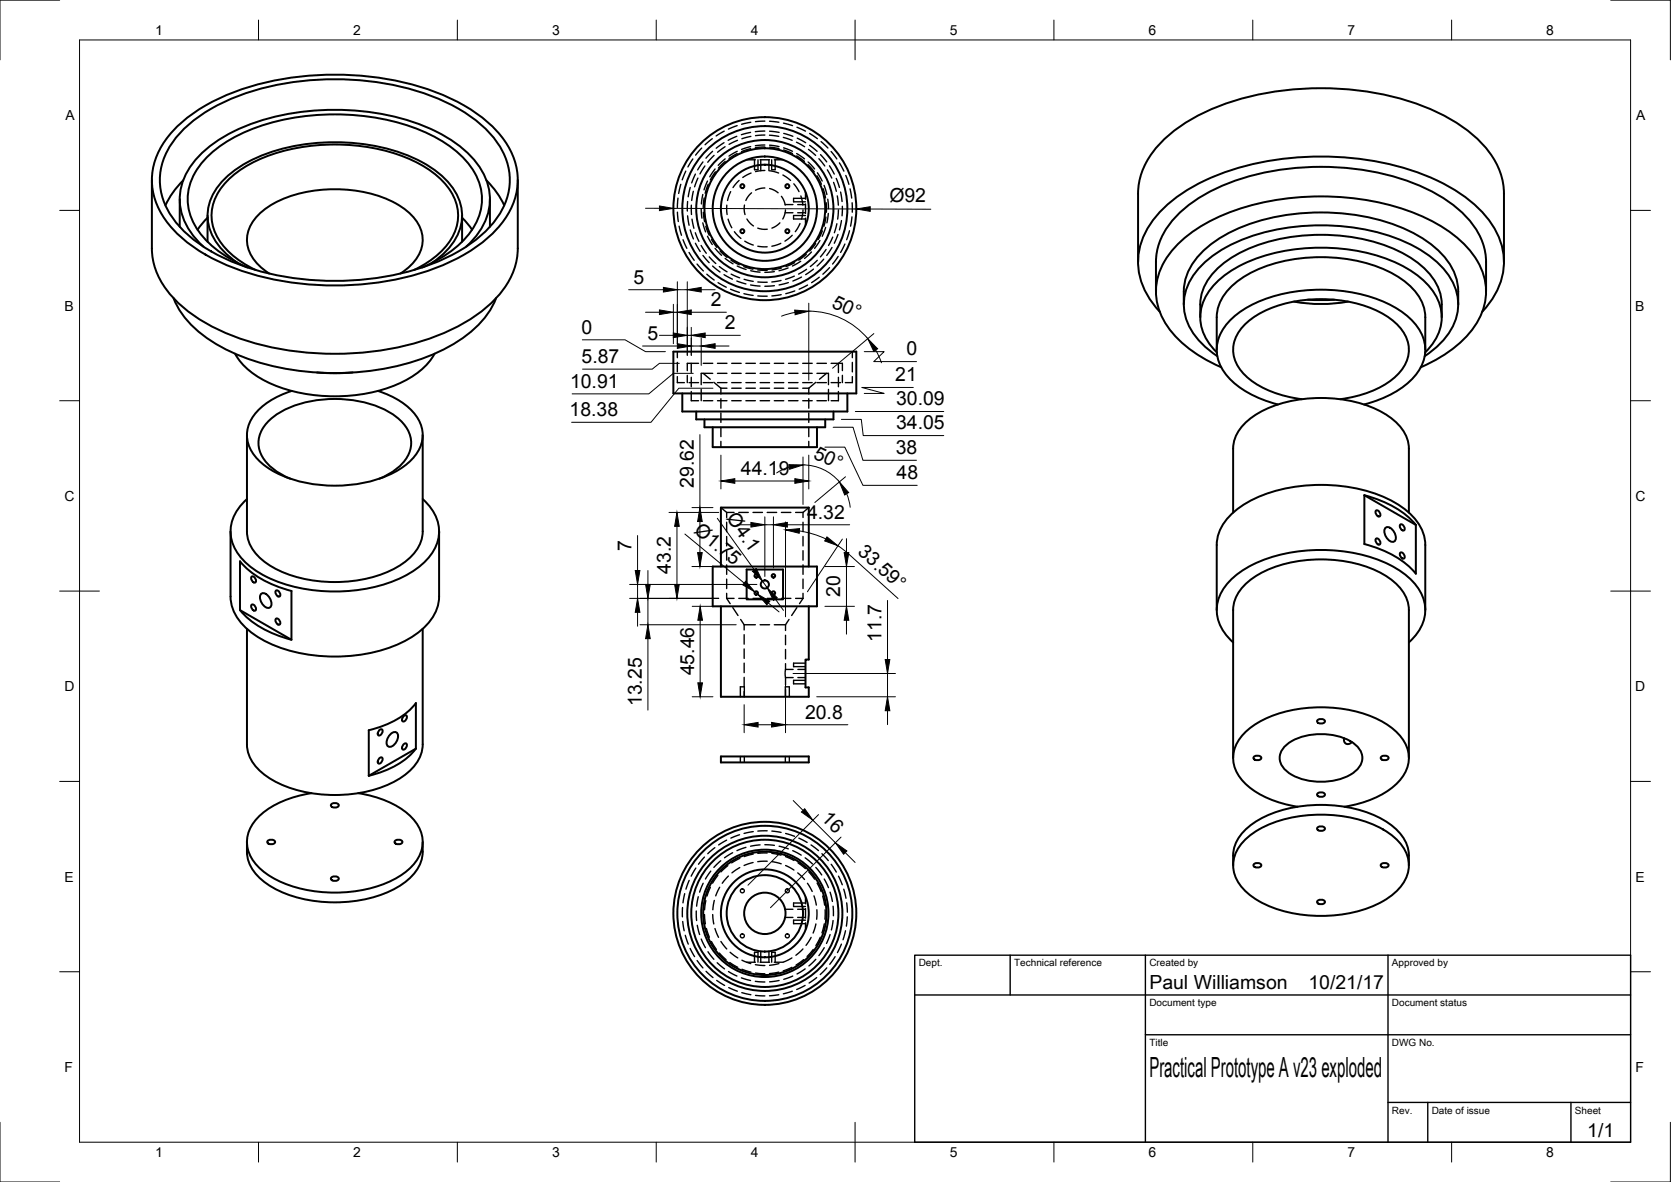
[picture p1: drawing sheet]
<svg xmlns="http://www.w3.org/2000/svg" width="420mm" height="297mm" viewBox="0 0 420 297" stroke-linecap="round" stroke-linejoin="round" font-family="sans-serif">
<!-- layer: Hidden -->
<g fill="none" stroke="#000" stroke-width=".35">
<path d="M174.2 39.9l-1.2 2.1M176.4 37.2l-1.5 1.8M179.1 34.9l-1.8 1.5M179.2 38l-1.7 1.8M179.5 39.1l-1.5 1.7M182 35.9l-1.9 1.3M182.1 33l-2 1.2M182.3 36.9l-1.9 1.4M182.3 39.9l-1.7 1.7M185.3 34.3l-2.2 1M185.3 31.6l-2.2 .8M185.4 38.6l-2.1 1.2"/>
<path d="M185.4 38l-2.1 1.2M185.4 35.3l-2.1 1M188.7 33.3l-2.3 .6M188.7 37.4l-2.3 .7M188.8 36.8l-2.3 .7M188.8 30.7l-2.3 .5M188.8 34.3l-2.3 .6M192.3 36.9l-2.4 .2M192.3 36.4l-2.4 .2M192.3 33.9l-2.3 .2M192.3 32.9l-2.4 .2M192.3 30.4l-2.3 .2"/>
<path d="M193.5 34l2.3 .3M193.5 30.5l2.3 .2M193.5 36.5l2.4 .3M193.5 33l2.4 .3M193.5 37l2.4 .4M197 34.5l2.2 .8M197 30.9l2.3 .7M197 37.1l2.3 .9M197 37.7l2.3 .9M197.1 33.5l2.3 .8M200.3 35.7l2 1.2M200.3 38.6l2 1.3"/>
<path d="M200.3 39.2l2 1.4M200.4 32l2.1 1M200.5 34.7l2.1 1.2M203.3 37.5l1.8 1.5M203.6 33.5l1.9 1.4M203.6 36.5l1.8 1.5M205.9 39.9l1.5 1.8M206.3 38.9l1.6 1.8M206.5 35.6l1.7 1.6M209 38.1l1.4 1.8M170.3 53.3l.3 2.4M170.5 49.8l-.2 2.3"/>
<path d="M170.8 56.8l.6 2.3M171.2 46.3l-.6 2.3M172.4 43l-.9 2.2M172.9 50.6l-.1 2.4M172.9 54.2l.4 2.4M173.6 47.1l-.6 2.3M173.6 57.8l.8 2.2M173.8 51.6l.1 2.3M174 55.1l.5 2.3M174.3 48.1l-.4 2.3M174.8 58.5l.9 2.2M174.9 43.7l-1 2.3"/>
<path d="M175.5 44.8l-.9 2.1M176.3 52.4l.2 2.4M176.7 48.9l-.3 2.3M176.7 56l.7 2.3M176.8 40.7l-1.4 2M176.8 53.3l.4 2.4M177 49.7l-.2 2.4M177.2 41.7l-1.2 2M177.5 56.9l.8 2.2M177.9 45.5l-.9 2.2M177.9 59.4l1.2 2.1M178.1 46.3l-.8 2.3"/>
<path d="M179.8 42.5l-1.3 1.9M179.9 43.2l-1.3 2M182.3 40.6l-1.7 1.6M182.8 51.6v2.3M183.1 55.1l.9 2.1M183.7 48.2l-.8 2.2M184.7 58.2l1.6 1.7M185.8 45.3l-1.5 1.8M187.2 51.5l-.1 1.3 .2 1.1M187.7 40.2h2.2M187.8 55l.8 1 .9 .8M188.8 43.5l-2 1.1"/>
<path d="M189 48.5l-.8 .8-.7 1.1M189.7 40.2v2.5h.9v-2.5M190.5 57.3l1.2 .3h1.2M191.1 40.2h2.4M191.3 40.2v2.7M192.3 47.2l-1.2 .2-1.1 .4M192.3 42.8l-2.3 .3M193.3 40.2v2.7M193.5 42.9l2.3 .6M193.5 47.4l1.1 .4 1.1 .7M194 40.2v2.5h.9v-2.5M194.7 40.2h2.2"/>
<path d="M196.1 56l-.9 .8-1.1 .5M196.5 49.3l.6 1.1 .3 1.1M196.9 44l1.9 1.3M197.4 51.4h2M197.4 53.5h2M197.5 52.7l-.2 1.2-.5 1.1M199.2 59.1l-1.8 1.5M199.6 46.2l1.3 2M200.6 51.4h1.9M200.6 53.5h1.9M201.2 56.2l-1.2 2M201.4 49.2l.5 2.4"/>
<path d="M201.9 52.7l-.4 2.4M202.5 49.8h-3v.9h3M202.5 54.2h-3v.8h3M202.5 48.3v1.8M202.5 51.2v2.4M202.5 54.8v1.8M203.2 41.4l1.5 1.8M203.2 40.7l1.6 1.8M205.4 44.2l1.1 2.1M205.5 43.4l1.2 2.1M206.8 58l-1.1 2.2M207 47.4l.6 2.3"/>
<path d="M207.2 46.6l.7 2.3M207.6 57.2l-.9 2.2M207.7 54.5l-.5 2.4M207.7 50.9l.1 2.4M208 42.7l1.1 2.1M208.1 50.1l.2 2.3M208.3 53.6l-.4 2.4M208.6 41.7l1.2 2M209.4 59.6l-1.1 2.1M209.6 45.8l.7 2.3M210.3 44.8l.8 2.3M210.4 56.2l-.6 2.3"/>
<path d="M210.5 49.2l.3 2.4M210.7 58.9l-.9 2.2M210.8 52.7l-.2 2.4M211.1 40.9l1.1 2.1M211.4 48.3l.3 2.3M211.6 55.4l-.5 2.4M211.8 51.8l-.1 2.4M212.7 44.1l.7 2.2M213.6 58l-.7 2.2M213.7 47.5l.5 2.3M214.2 54.5l-.3 2.3M214.3 51v2.3"/>
<path d="M171.7 60.2l1 2.2M173.3 63.4l1.2 2M174.9 61.1l1.2 2.1M175.3 66.4l1.6 1.7M176.3 61.7l1.3 1.9M176.8 64.2l1.5 1.8M177.7 68.9l1.9 1.5M178.3 64.6l1.7 1.6M178.9 60.2l1.3 2M179.2 66.9l1.8 1.5M179.8 62.4l1.6 1.8M180.6 71l2 1.2"/>
<path d="M180.9 67l1.9 1.3M181 63.1l1.8 1.6M182 69l2.2 1.2M182.3 64.9l2 1.4M183.7 72.7l2.2 .8M183.8 65.4l2.1 1.1M183.8 68.9l2.2 .9M185.3 70.6l2.3 .7M185.4 66.9l2.2 .8M187 67l2.3 .6M187 73.8l2.4 .4M187.1 70.2l2.3 .5"/>
<path d="M187.3 60.6l2.1 1M188.7 71.6l2.4 .3M188.8 68l2.3 .4M190.5 67.8l2.4 .1M190.5 74.4h2.4M190.5 61.9l2.4 .1M190.6 70.9h2.3M194.7 68.3l-2.4 .1M194.7 71.8l-2.4 .1M196.3 61.2l-2.2 .7M196.4 70.5l-2.3 .4M196.4 74.1l-2.3 .3"/>
<path d="M196.5 67.4l-2.4 .4M198.2 67.3l-2.3 .7M198.2 71l-2.3 .6M199.7 69.4l-2.2 .8M199.8 66l-2.2 1M199.8 73.1l-2.2 .7M201.3 65.7l-2 1.2M201.5 69.6l-2.1 1M202.7 63.9l-1.9 1.5M202.8 67.7l-2 1.2M203.1 71.6l-2.2 1.1M204 63.3l-1.7 1.6"/>
<path d="M204.5 67.6l-1.9 1.4M205.1 61.2l-1.5 1.9M205.5 65.4l-1.8 1.6M206 69.7l-1.9 1.3M206.2 60.4l-1.4 2M207.1 65.1l-1.7 1.7M207.7 62.7l-1.4 1.9M208.6 67.2l-1.7 1.7M209.2 62.2l-1.3 2M210.7 64.4l-1.3 2M212.4 61.3l-1 2.1M170.3 94.6v1.6h1.8"/>
<path d="M170.3 88.4v1.5M170.3 91.1v2.4M172.8 94.3v1.9M173.3 96.2h2.3M173.8 98.4v2.3h1.8M173.8 91.3v2.3M173.8 94.8v2.4M175.6 91.3h-2.8v1.8M176.3 97.9v2.8M176.8 93.8l1.8 1.5M176.8 91.3h2.4M176.8 96.2h2.4"/>
<path d="M179.2 93.8h-2.9v2.9M179.5 96.1l1.8 1.5M180.4 93.8h2.4M180.4 91.3h2.4M180.4 96.2h2.4M181.3 97.6h1.5M181.3 97.6v1.4M184 97.6h2.4M184 93.8h2.4M184 91.3h2.4M184 96.2h2.4M187.5 97.6h2.4"/>
<path d="M187.5 93.8h2.4M187.5 91.3h2.4M187.5 96.2h2.4M191.1 97.6h2.4M191.1 93.8h2.4M191.1 91.3h2.4M191.1 96.2h2.4M194.7 97.6h2.4M194.7 93.8h2.4M194.7 91.3h2.4M194.7 96.2h2.4M198.3 97.6h2.3"/>
<path d="M198.3 93.8h2.3M198.3 91.3h2.3M198.3 96.2h2.3M201.8 97.6h1.6M201.8 93.8h2.4M201.8 91.3h2.4M201.8 96.2h2.4M203.4 97.6v1.4M205.1 96.1l-1.7 1.5M205.4 93.8h2.9v2.9M205.4 91.3h2.4M205.4 96.2h2.4"/>
<path d="M207.8 93.8l-1.8 1.5M208.3 97.9v2.8M209 91.3h2.8v1.8M209 96.2h2.4M210.8 98.4v2.3h-1.8M210.8 91.3v2.3M210.8 94.8v2.4M211.8 94.3v1.9M214.3 94.6v1.6h-1.7M214.3 88.4v1.5M214.3 91.1v2.4M176.8 100.7h2.4"/>
<path d="M180.4 100.7h2.4M181.3 100.2v2.4M181.3 103.8v2.4M181.3 107.3v2.4M181.3 110.9v1.5M184 100.7h2.4M187.5 100.7h2.4M191.1 100.7h2.4M194.7 100.7h2.4M198.3 100.7h2.3M201.8 100.7h2.4M203.4 100.2v2.4"/>
<path d="M203.4 103.8v2.4M203.4 107.3v2.4M203.4 110.9v1.5M205.4 100.7h2.4M181.3 127.6l1.4 1.2M182.7 128.8h1.9M182.7 128.8v1.2M182.7 131.2v2.4M182.7 134.8v2.4M182.7 138.4v2.4M185.8 128.8h2.3M189.3 128.8h2.4"/>
<path d="M192.9 128.8h2.4M196.5 128.8h2.4M200.1 128.8h1.8M201.9 128.8v1.2M201.9 131.2v2.4M201.9 134.8v2.4M201.9 138.4v2.4M203.4 127.6l-1.5 1.2M182.7 150.4h1.9M182.7 150.4l.9 1.3M182.7 142v2.3M182.7 145.5v2.4"/>
<path d="M182.7 149.1v1.3M184.3 152.7l1.3 2M185.8 150.4h2.3M186.2 155.7l.9 1.3M187.1 157h2.8M187.1 157v1.3M187.1 159.5v2.4M189.3 150.4h2.4M191.1 157h2.4M192.9 150.4h2.4M194.7 157h2.8M196.5 150.4h2.4"/>
<path d="M197.5 157v1.4M197.5 159.6v2.4M198.4 155.7l-.9 1.3M200.1 150.4h1.8M200.4 152.7l-1.3 2M201.9 150.4l-.9 1.3M201.9 142v2.3M201.9 145.5v2.4M201.9 149.1v1.3M187.1 163.1v2.4M187.1 166.6v2.4M187.1 170.2l.1 4.9"/>
<path d="M187.2 172.6h-1v2.5M197.5 175.1v-2.5h1v2.5M197.5 168.2v2.1M197.5 168.2h1.9M197.5 170.3h1.9M197.5 163.2v2.4M197.5 166.8v1.4M197.5 170.3v1.8M197.5 173.3v1.8M200.6 168.2h1.9M200.6 170.3h1.9M202.5 171h-3v.8h3"/>
<path d="M202.5 166.7h-3v.8h3M186.2 190.1v1.5M187.2 190.1v1.5M197.5 190.1v1.5M198.5 190.1v1.5M175 218.2l-1.2 2M177.1 215.4l-1.5 1.8M178.7 218.9l-1.3 2M179.7 213l-1.7 1.5M180.5 220l-1.3 1.9M181.2 216.3l-1.7 1.7M182.7 211.1l-2 1.2"/>
<path d="M183 217.5l-1.7 1.6M184.2 214.3l-2 1.3M186 209.8l-2.2 .8M186 218l-2 1.4M186 215.7l-2 1.1M187.6 212.9l-2.3 .9M189.4 216.8l-2.3 .7M189.4 209l-2.3 .4M189.4 214.6l-2.3 .7M191.1 212.3l-2.4 .4M192.3 212.3l2.4 .1M192.9 208.8l-2.3 .1"/>
<path d="M192.9 214.4h-2.3M192.9 216.4l-2.4 .1M194.1 208.9l2.3 .3M194.1 214.4l2.3 .5M194.1 216.5l2.3 .6M195.9 212.7l2.3 .6M197.5 215.3l2.1 .9M197.5 217.5l2.1 1.1M197.5 209.4l2.3 .8M199.3 213.8l2.2 1.1M200.6 219.4l1.7 1.6M200.7 216.8l1.8 1.5"/>
<path d="M200.9 210.6l2 1.1M202.5 215.6l1.8 1.5M203.4 219.1l1.4 1.8M203.9 212.3l1.9 1.5M205.1 218l1.5 1.9M206.7 214.5l1.6 1.8M209 217.2l1.3 2M171.6 228.1v2.3M171.7 231.6l.3 2.3M172.2 224.6l-.5 2.3M172.3 235l.8 2.3M173.3 221.2l-.8 2.2"/>
<path d="M173.5 238.3l1.1 2.1M175.1 228.9l.1 2.4M175.3 232.5l.6 2.4M175.6 225.4l-.4 2.3M176.3 236l1.1 2.2M176.8 222l-.9 2.2M177.1 229.8l.3 2.4M177.5 226.3l-.3 2.3M177.6 233.3l.8 2.2M178 239.2l1.5 1.9M178.6 223l-.8 2.2M178.9 236.6l1.2 2"/>
<path d="M179.2 229.8l.3 2.4M179.6 226.3l-.4 2.3M179.8 233.3l.9 2.3M180.9 239.5l1.7 1.7M181 223l-1 2.1M181.3 236.6l1.4 1.9M183.1 220.2l-1.5 1.8M183.6 239.3l1.9 1.4M191.3 239.1v2.7M193.3 239.1v2.7M197.4 228.5h2M197.4 230.6h2"/>
<path d="M200.6 228.5h1.9M200.6 230.6h1.9M201.9 238.5l-1.8 1.6M202.5 226.9h-3v.9h3M202.5 231.2h-3v.9h3M202.5 225.3v1.8M202.5 228.3v2.4M202.5 231.9v1.8M203 222l1.2 2M204 235.6l-1.3 2M204.5 238.6l-1.6 1.8M204.7 225.1l.6 2.3"/>
<path d="M205.1 232.2l-.6 2.3M205.4 228.6l-.1 2.4M205.5 221.9l1 2.2M206.2 235.5l-1 2.1M206.9 225.2l.5 2.3M207.3 238.2l-1.4 1.9M207.3 220.9l1 2.2M207.3 232.2l-.6 2.2M207.5 228.6l-.1 2.4M208.7 234.9l-.9 2.2M208.7 224.2l.6 2.3M209.5 231.3l-.5 2.4"/>
<path d="M209.5 227.7l.1 2.4M210.8 220.2l1 2.1M211.6 237.3l-1 2.1M212.2 223.5l.5 2.2M212.6 233.9l-.6 2.3M212.9 226.9l.2 2.3M213 230.4l-.2 2.3M175.3 241.4l1.4 1.8M177.5 244.1l1.8 1.6M180.2 246.4l2 1.2M180.3 241.9l1.9 1.6M183.2 244.2l2.1 1.1"/>
<path d="M183.2 248.2l2.2 .9M183.5 241.9l2 1.2M186.4 245.7l2.3 .7M186.5 249.5l2.3 .5M186.5 241.3l2.3 .8M186.6 243.6l2.2 .7M187.7 241.8h2.2M189.7 241.8v-2.5h.9v2.5M189.9 246.6l2.4 .2M189.9 242.4l2.4 .2M190 244.5l2.3 .2M190 250.1l2.3 .2"/>
<path d="M191.1 241.8h2.4M194 241.8v-2.5h.9v2.5M194.7 241.8h2.2M195.8 244.3l-2.3 .4M195.8 250l-2.3 .2M195.8 242.2l-2.3 .4M195.9 246.4l-2.4 .3M199.1 240.7l-2.1 1.1M199.1 243.1l-2.2 .9M199.2 249.1l-2.2 .6M199.3 245.3l-2.2 .8M202.1 241.2l-1.9 1.3"/>
<path d="M202.4 247.6l-2.1 1.1M202.5 243.5l-2.1 1.3M205.1 241.1l-1.7 1.6M205.3 245.7l-1.9 1.3M207.9 243.2l-1.7 1.7M210 240.4l-1.4 1.9"/>
<circle cx="186.7" cy="223.9" r=".5"/>
<circle cx="186.7" cy="235.2" r=".5"/>
<circle cx="198" cy="223.9" r=".5"/>
<circle cx="198" cy="235.2" r=".5"/>
</g>
<!-- layer: Visible -->
<g fill="none" stroke="#000" stroke-width=".5">
<path d="M43.9 32.4a47 47 0 0 1 23-11.7 75.2 75.2 0 0 1 45.1 3.4 34.5 34.5 0 0 1 15.1 11.6 16.6 16.6 0 0 1-1.2 20.8 39.9 39.9 0 0 1-19 11.8 75.2 75.2 0 0 1-50.5-1.9 34.5 34.5 0 0 1-15.1-11.6 16.6 16.6 0 0 1 1.2-20.8zM45.7 33a44.9 44.9 0 0 1 21.9-11.2 71.9 71.9 0 0 1 43.2 3.3 33 33 0 0 1 14.4 11 15.9 15.9 0 0 1-1.1 19.9 38.2 38.2 0 0 1-18.2 11.3 72 72 0 0 1-48.3-1.9 33 33 0 0 1-14.5-11 15.9 15.9 0 0 1 1.2-19.9zM38.2 45.3v17.1a18.8 18.8 0 0 0 6.3 13.4 47.2 47.2 0 0 0 21.8 11 75 75 0 0 0 46-3.4 34 34 0 0 0 15.4-12.3 16.9 16.9 0 0 0 2.5-8.7v-17.1M45.2 50.1v6.9M46.1 45.3a21.6 21.6 0 0 0-4.5 6.3M52.2 54.7l-2.5 3M52.2 54.2v6.5M116.2 54.2v6.5M116.2 54.7l2.5 3M122.3 45.3a21.6 21.6 0 0 1 4.5 6.3M123.2 50.1v6.9M43.6 74.9a25.4 25.4 0 0 0 12.6 12.6 65.4 65.4 0 0 0 40.8 5.1 44.8 44.8 0 0 0 23.1-10.7 19.9 19.9 0 0 0 4.6-7"/>
<path d="M51.1 62a15.8 15.8 0 0 1-5.8-13.8 18.3 18.3 0 0 1 7.7-11.6 50.6 50.6 0 0 1 27.6-8.9 58.3 58.3 0 0 1 31.1 6.4 22.1 22.1 0 0 1 11.1 12.6 14.4 14.4 0 0 1-4.1 13.8l-1.5 1.5M59.7 66a15.4 15.4 0 0 1-7.5-10.8 13.1 13.1 0 0 1 5-11 38 38 0 0 1 21.4-8.2 49.6 49.6 0 0 1 27.5 4.8 18.6 18.6 0 0 1 9.6 10.2 12.1 12.1 0 0 1-3.9 12.5l-3.1 2.5M62.3 67.2a27.2 27.2 0 0 1-13.3-10.6 13.2 13.2 0 0 1 1.8-15.7 36 36 0 0 1 19.7-10.6 60 60 0 0 1 37.2 3.3 24.3 24.3 0 0 1 12.4 11.3 13.4 13.4 0 0 1-2.6 14.4 29.4 29.4 0 0 1-11.4 7.9M64.2 67.8a19.5 19.5 0 0 1-10.5-10.3 12 12 0 0 1 4.2-12.8 36.2 36.2 0 0 1 19.9-8 47.3 47.3 0 0 1 28.9 5.2 16.9 16.9 0 0 1 8.3 10.2 12.2 12.2 0 0 1-4.6 11.6 26.2 26.2 0 0 1-6.3 4.1M67.7 68.7a10.2 10.2 0 0 1-5.6-8.9 11.4 11.4 0 0 1 6.8-8.7 34.8 34.8 0 0 1 30.6 0 11.4 11.4 0 0 1 6.8 8.7 10.2 10.2 0 0 1-5.6 8.9M286.2 65.8v-17.1a18.8 18.8 0 0 1 6.2-13.4 47.2 47.2 0 0 1 21.9-11 75 75 0 0 1 46 3.4 34 34 0 0 1 15.3 12.3 16.9 16.9 0 0 1 2.6 8.7v17.1M290.7 73.3v-7.5a17.3 17.3 0 0 1 6.1-12.5 45.8 45.8 0 0 1 23.9-10.4 66.4 66.4 0 0 1 37.7 4.4 28.6 28.6 0 0 1 13.6 11.9 14.7 14.7 0 0 1 1.7 6.6v7.5M291.6 78.3a17 17 0 0 1-4.3-18.5 26.4 26.4 0 0 1 11.2-12 66.5 66.5 0 0 1 36.2-8.4 65 65 0 0 1 31.2 8.4 25.5 25.5 0 0 1 11.6 13.7 17.2 17.2 0 0 1-4.8 16.8M297.7 76.5a15.7 15.7 0 0 1 1.6-9.2 24.1 24.1 0 0 1 11.3-9.5 55.5 55.5 0 0 1 43.1 0 24.1 24.1 0 0 1 11.4 9.5 12.4 12.4 0 0 1 1.6 6v3.2M301.8 79.7a14.2 14.2 0 0 1 1.5-8.7 23.2 23.2 0 0 1 12.9-9.4 49 49 0 0 1 35.7 1.6 19.5 19.5 0 0 1 9.7 9.1 14.9 14.9 0 0 1 .9 7.4M325.4 75.8a37.7 37.7 0 0 0 13.5 0M328.8 75.3h6.7"/>
<path d="M59.1 88.9a20.4 20.4 0 0 0 11.9 8.6 42.1 42.1 0 0 0 31-1.9 17.4 17.4 0 0 0 7.3-6.7M73.4 98.2a17.3 17.3 0 0 0-10.5 7.7 8.5 8.5 0 0 0 2.9 10.5 29 29 0 0 0 18.4 5.7 29 29 0 0 0 18.4-5.7 8.5 8.5 0 0 0 2.3-11.5 18.2 18.2 0 0 0-9.9-6.7M79.7 93.6l4 .2 5-.2M169.3 88.4h46v10.5h-46zM171.6 98.9v4.5h41.5v-4.5M305.9 87.9v-8.2a11.9 11.9 0 0 1 5.6-9.3 37.4 37.4 0 0 1 25.1-5.6 31.7 31.7 0 0 1 17.4 6.6 11.4 11.4 0 0 1 4.4 8.3v8.2M306 88.6a11.3 11.3 0 0 1-2.6-14.4 23.1 23.1 0 0 1 12.7-9.3 49.1 49.1 0 0 1 35.6 1.5 19.6 19.6 0 0 1 9.9 9.1 11.3 11.3 0 0 1-3.2 13.1M306.1 89.5a17.4 17.4 0 0 1-8.3-11 13.2 13.2 0 0 1 4-11.5 36.2 36.2 0 0 1 18.8-9.2 55.9 55.9 0 0 1 33.5 3.4 23 23 0 0 1 11.3 10 12.6 12.6 0 0 1-2.6 14.5l-2.9 2.6-1.7 1.2M307.1 92.3a30.6 30.6 0 0 1-14.2-11.3 14.9 14.9 0 0 1 1.8-18.1 39.4 39.4 0 0 1 20.6-11.5 67.7 67.7 0 0 1 42.1 2.9 29.9 29.9 0 0 1 14.1 11.3 15 15 0 0 1-2.2 18.3 32.9 32.9 0 0 1-12.1 8.4M62.1 109.3v24.2a10.6 10.6 0 0 0 5.8 8.6 34.5 34.5 0 0 0 28 2.2 16.6 16.6 0 0 0 9.5-7.2l.8-2.3 .1-1.3v-24.2M175.1 103.4v2h34.5v-2M177.1 105.4v2h30.4v-2"/>
<path d="M179.2 107.4v5h26.2v-5M321.3 101.7a23.9 23.9 0 0 1-13.5-8.2 9.5 9.5 0 0 1 .8-12.3 26.7 26.7 0 0 1 15.2-7.6 40.8 40.8 0 0 1 27.1 3.7 14.3 14.3 0 0 1 7.3 8.7 10.3 10.3 0 0 1-3.7 9.8 26.1 26.1 0 0 1-11.5 5.9M327.3 100.3a23.6 23.6 0 0 1-15.1-7 8.2 8.2 0 0 1 1.1-12 28.2 28.2 0 0 1 18.9-6.1 28.2 28.2 0 0 1 18.9 6.1 8.4 8.4 0 0 1 .1 13 24.6 24.6 0 0 1-14.2 6M58 133.5v16.4a11.9 11.9 0 0 0 5.5 9.3 37.4 37.4 0 0 0 25.2 5.6 31.7 31.7 0 0 0 17.4-6.6 11.4 11.4 0 0 0 4.3-8.3v-16.4M62.1 125.4a10.3 10.3 0 0 0-3.7 10.9 15.9 15.9 0 0 0 8.6 8.7 41.8 41.8 0 0 0 34.3 0 15.9 15.9 0 0 0 8.7-8.7 9.7 9.7 0 0 0-2.6-9.7l-1.1-1.2M73 120.3a12.5 12.5 0 0 1-7.7-7 7.6 7.6 0 0 1 2.9-8.1 26.5 26.5 0 0 1 19.5-4.8 21.8 21.8 0 0 1 13.4 5.7 7.2 7.2 0 0 1-.6 11.1 17.1 17.1 0 0 1-5.1 3.1M310.1 128.8v-16.1a10.6 10.6 0 0 1 5.7-8.5 34.5 34.5 0 0 1 28.1-2.2 16.6 16.6 0 0 1 9.5 7.2l.8 2.3 .1 1.2v16.1M343.1 124.5v12.2a24.4 24.4 0 0 1 12.9 7.5v-12.3M343.1 124.5l12.9 7.4M343.1 124.5a24.4 24.4 0 0 1 12.9 7.4M346 128.3a1.01 1.01 0 0 1 .9 1.5 1.01 1.01 0 0 1-.9-1.5zM346 135.3a1.01 1.01 0 0 1 .9 1.5 1.01 1.01 0 0 1-.9-1.5z"/>
<path d="M348.4 132.7a1.67 1.67 0 0 1 2.2 1 1.67 1.67 0 0 1-.2 2.5 2.55 2.55 0 0 1-2-3.5zM352.1 131.8a1.01 1.01 0 0 1 .9 1.5 1.01 1.01 0 0 1-.9-1.5zM352.1 138.8a1.01 1.01 0 0 1 .9 1.6 1.01 1.01 0 0 1-.9-1.6zM60.3 141.1a24.4 24.4 0 0 0 13 7.4v12.3l-13-7.5zM60.3 153.3a24.4 24.4 0 0 0 13 7.5M62.1 158v29.1a10.6 10.6 0 0 0 5.8 8.5 34.5 34.5 0 0 0 28 2.2 16.6 16.6 0 0 0 9.5-7.2l.8-2.3 .1-1.2v-29.1M63.3 144.9a1.01 1.01 0 0 1 .9 1.5 1.01 1.01 0 0 1-.9-1.5zM63.3 151.9a1.01 1.01 0 0 1 .9 1.5 1.01 1.01 0 0 1-.9-1.5zM65.6 149.3a1.67 1.67 0 0 1 2.2 1 1.67 1.67 0 0 1-.1 2.5 2.55 2.55 0 0 1-2.1-3.5zM69.4 148.4a1.01 1.01 0 0 1 .9 1.5 1.01 1.01 0 0 1-.9-1.5zM69.4 155.5a1.01 1.01 0 0 1 .9 1.5 1.01 1.01 0 0 1-.9-1.5zM179.2 142.4h26.2v10h-26.2z"/>
<path d="M181.3 152.4v22.7h22.1v-2.4h-.9v-7h.9v-13.3M181.3 142.4v-14.8h22.1v14.8M187.7 143.1h9.2v7.5h-9.2zM305.9 153.3v-16.3a11.9 11.9 0 0 1 5.6-9.4 37.4 37.4 0 0 1 25.1-5.5 31.7 31.7 0 0 1 17.4 6.5 11.4 11.4 0 0 1 4.4 8.4v16.3M310.1 161.4a10.3 10.3 0 0 1-3.7-10.9 15.9 15.9 0 0 1 8.6-8.6 41.8 41.8 0 0 1 34.3 0 15.9 15.9 0 0 1 8.6 8.6 9.7 9.7 0 0 1-2.5 9.8l-1.1 1.1M78.3 199.3a22.3 22.3 0 0 0-14.4 7.3 8.1 8.1 0 0 0 .9 11.1 25.2 25.2 0 0 0 15.3 6.4 32.2 32.2 0 0 0 21.3-4.5 9.5 9.5 0 0 0 4.7-9.8 12.9 12.9 0 0 0-7.3-7.8 29.2 29.2 0 0 0-8.7-2.7M95.4 190.6l.6-.2a1.01 1.01 0 0 1-.8 1.5l-.2-.4zM95.4 183.5l.6-.2a1.01 1.01 0 0 1-.8 1.5l-.2-.4zM98.3 184.4a1.03 1.03 0 0 1 1.4-.3 1.03 1.03 0 0 1 .3 1.4l-.3 .9a1.67 1.67 0 0 1-2.2 1.1 2.46 2.46 0 0 1 .8-3.1zM101.5 180l.6-.2a1.01 1.01 0 0 1-.8 1.5l-.2-.4zM101.5 187.1l.6-.3a1.01 1.01 0 0 1-.8 1.6l-.2-.4zM104.6 188.1v-11.4a20.5 20.5 0 0 1-11.9 6.8v11.5"/>
<path d="M104.6 188.1l-11.9 6.9M104.6 188.1a20.5 20.5 0 0 1-11.9 6.9M181.3 190.1h22.1v1.5h-22.1zM310.1 190.5v-37.2a10.6 10.6 0 0 1 5.7-8.6 34.5 34.5 0 0 1 28.1-2.2 16.6 16.6 0 0 1 9.5 7.2l.8 2.4 .1 1.2v37.2M315.2 190.3l1-.4a.73 .73 0 0 1 .9 .8l-.9 .3a.73 .73 0 0 1-1-.7zM323 187.6a14.5 14.5 0 0 1 13.1-2.7 8.7 8.7 0 0 1 6.2 4.3 4.2 4.2 0 0 1-1.8 4.8 15.6 15.6 0 0 1-16.7 0 4 4 0 0 1-.8-6.4zM331.2 199.5l1-.4a.73 .73 0 0 1 .9 .8l-.9 .4a.73 .73 0 0 1-1-.8zM331.2 181l1-.3a.73 .73 0 0 1 .9 .8l-.9 .3a.73 .73 0 0 1-1-.8zM338 185.5v.9l.5 .5 .7 .1 .7-.5M347.2 190.3l1-.4a.73 .73 0 0 1 .9 .8l-.9 .3a.73 .73 0 0 1-1-.7zM62.1 211.6a10.2 10.2 0 0 0 4.5 10.1 32.2 32.2 0 0 0 23.8 4.6 23.7 23.7 0 0 0 13.5-6.5 9.7 9.7 0 0 0 2.4-8.2M67.3 211.4l.9-.4a.73 .73 0 0 1 .9 .8l-.9 .4a.73 .73 0 0 1-.9-.8z"/>
<path d="M83.3 202.2l.9-.4a.73 .73 0 0 1 .9 .8l-.9 .4a.73 .73 0 0 1-.9-.8zM99.3 211.4l.9-.4a.73 .73 0 0 1 .9 .8l-.9 .4a.73 .73 0 0 1-.9-.8zM310.1 217.4a10.2 10.2 0 0 1 4.5-10.1 32.2 32.2 0 0 1 23.8-4.5 23.7 23.7 0 0 1 13.5 6.5 9.7 9.7 0 0 1 2.4 8.1M312.6 211.5a25.3 25.3 0 0 1 15.8-6.6 32.3 32.3 0 0 1 20.9 4.5 9.6 9.6 0 0 1 4.9 9.3 11.5 11.5 0 0 1-6.4 7.7 34.6 34.6 0 0 1-31.3 0 12 12 0 0 1-6.3-7.7 8.4 8.4 0 0 1 2.4-7.2zM315.2 217.2l1-.3a.73 .73 0 0 1 .9 .8l-.9 .3a.73 .73 0 0 1-1-.8zM326.3 202.7a22.3 22.3 0 0 1-14.4-7.2 8.1 8.1 0 0 1 .9-11.1 25.2 25.2 0 0 1 15.3-6.4 32.2 32.2 0 0 1 21.3 4.5 9.5 9.5 0 0 1 4.6 9.7 12.9 12.9 0 0 1-7.2 7.8 29.2 29.2 0 0 1-8.8 2.7M331.2 208l1-.3a.73 .73 0 0 1 .9 .8l-.9 .3a.73 .73 0 0 1-1-.8zM347.2 217.2l1-.3a.73 .73 0 0 1 .9 .8l-.9 .3a.73 .73 0 0 1-1-.8zM83.3 220.6l.9-.4a.73 .73 0 0 1 .9 .8l-.9 .4a.73 .73 0 0 1-.9-.8zM331.2 226.4l1-.3a.73 .73 0 0 1 .9 .8l-.9 .3a.73 .73 0 0 1-1-.8z"/>
<circle cx="186.7" cy="46.8" r=".5"/>
<circle cx="186.7" cy="58.1" r=".5"/>
<circle cx="192.3" cy="52.4" r="23"/>
<circle cx="192.3" cy="52.4" r="20.8"/>
<circle cx="192.3" cy="52.4" r="17.3"/>
<circle cx="192.3" cy="52.4" r="15.2"/>
<circle cx="192.3" cy="52.4" r="11"/>
<circle cx="192.3" cy="52.4" r="13.1"/>
<circle cx="198" cy="58.1" r=".5"/>
<circle cx="198" cy="46.8" r=".5"/>
<circle cx="190.2" cy="149" r=".44"/>
<circle cx="190.2" cy="144.7" r=".44"/>
<circle cx="192.3" cy="146.9" r="1.03"/>
<circle cx="194.5" cy="144.7" r=".44"/>
<circle cx="194.5" cy="149" r=".44"/>
<circle cx="192.3" cy="229.5" r="19.5"/>
<circle cx="192.3" cy="229.5" r="18.5"/>
<circle cx="192.3" cy="229.5" r="5.2"/>
<circle cx="192.3" cy="229.5" r="9.6"/>
<circle cx="192.3" cy="229.5" r="11"/>
<circle cx="192.3" cy="229.5" r="15.5"/>
<circle cx="192.3" cy="229.5" r="16"/>
<circle cx="192.3" cy="229.5" r="22"/>
<circle cx="192.3" cy="229.5" r="23"/>
</g>
<!-- layer: Border -->
<g fill="none" stroke="#000" stroke-width=".25">
<path d="M15 0h-15v15M20 10h390v277h-390zM65 5v5M115 5v5M165 5v5M215 5v10M265 5v5M315 5v5M365 5v5M405 0h15v15M15 52.9h5M410 52.9h5"/>
<path d="M15 100.7h5M410 100.7h5M15 148.5h10M405 148.5h10M15 196.4h5M410 196.4h5M15 244.2h5M410 244.2h5M0 282v15h15M65 287v5M115 287v5M165 287v5"/>
<path d="M215 282v10M265 287v5M315 287v5M365 287v5M420 282v15h-15"/>
</g>
<!-- layer: TitleBlock -->
<path d="M230 240h180v47h-180zM230 250h180M254 240v10M288 240v47M349 240v47M288 260h122M349 277h61M359 277v10M395 277v10" fill="none" stroke="#000" stroke-width=".35"/>
<!-- layer: Dimensions -->
<g fill="none" stroke="#000" stroke-width=".25">
<path d="M162.3 52.3h3.5M169.3 52.4l46 .1M218.8 52.5l15.2 .1M158.1 72.8h8.7M162.3 78.5h3.5M169.3 76.5v9.9M169.3 78.5h1M170.3 70.8v15.6M170.3 72.8h2.5M172.8 70.8v18.5M173.8 78.5h8.9M176.3 72.8h3.5"/>
<path d="M199.9 78.5l-3.4 .9M203.4 76.2v19.4M203.4 78.2a19.4 19.4 0 0 1 14.8 6.9M146.4 85.4h10.8l5.1 3h5M161.6 87h8.7M165.8 84.3h3.5M170.8 91.3h-5l-1.8 1.5h-17.5M172.8 84.3h1M173.8 82.3v7M173.8 87h2.5M174.3 93.8h-5l-6.2 5.2h-19.2M176.3 85v6.8"/>
<path d="M177.3 84.3h8.9M179.3 97.6h-8.6l-7 8.5h-20M179.8 87h3.5M217.3 88.4h5l-2.6 2.5h10.7M219.7 83.8l-10.4 8.7M220.2 88l1.4 3.2M229.6 97.4h-12.9l5.6 1.5h-5M176 109.2v18.4M181.3 114.4v8.5M198.5 117.4l-1.7 .6-1.5 .8M201.9 114.8v12M201.9 116.8a11.9 11.9 0 0 1 9.2 4.3"/>
<path d="M203.4 114.4v8.5M207.4 112.4h5l4.6 9.6h13.6M209.5 107.4h5l2.5 8.3h13.4M211.6 105.4h5l.5 4.1h20.2M212.6 119.8l-7.7 6.5M215.1 103.4h22.2M160.3 134.6v8.8M168.2 128.8h12.5M170.2 132.3v14.6M172.2 134.2l14.9 12.3M174 127.6h5.3M176 131.1v7.8"/>
<path d="M180.4 130.2l9.3 13M184.8 120.9h15.1M185.3 131.9h3.5M192.3 129.9v15M192.3 131.9h2.2M194.5 129.9v12.8M197.5 131.2v23.8M198 131.9h15.6M201 133.4a23.8 23.8 0 0 1 6.6 2M210.7 137.1l2.3 1.8 12.8 11.5M211.8 135.5l-8.8 13.2M212.8 135.4v3.5"/>
<path d="M212.9 124.1l.6 1.6 .3 1.8M158.3 150.4h22.4M158.3 146.9h32M160.3 146.9v3.5M160.3 153.9v3.5M160.9 157h24.2M162.9 143.4v3.5M162.9 150.4v6.6M174 142.4h5.3M174 152.4h5.3M176 155.9v15.7M189.8 148.8l.7 .5"/>
<path d="M191.7 146l1.2 1.7M193.2 151.5l2.7 2.3M195 150.5l2 2.9M207.4 142.4h7.4M207.4 152.4h7.4M212.8 142.4v10M212.8 155.9v3.5M223.2 150.9v14.8M162.9 160.5v18M174 175.1h5.3M187.1 177.1v7M197.5 170.2v13.9"/>
<path d="M199.4 169.2h25.8M205.4 175.1h19.8M223.2 169.2v5.9M223.2 178.6v3.5M190.6 182.1h3.4M197.5 182.1h15.7M199.4 201.2l2.5 2.5M204.4 206.1l5.7 5.7M205.8 204.7l-17.7 17.8M211.5 210.4l-17.8 17.7M212.5 214.3l2.5 2.4"/>
</g>
<g fill="#000" stroke="#000" stroke-width=".25">
<path d="M165.8 51.8l3.5 .6-3.5 .5zM215.3 52.5l3.5-.6v1.2zM165.8 77.9l3.5 .6-3.5 .6zM166.8 72.2l3.5 .6-3.5 .6zM170.3 78.5l3.5-.6v1.2zM172.8 72.8l3.5-.6v1.2zM199.8 77.9l3.6 .3-3.5 .9zM169.3 83.7l3.5 .6-3.5 .6zM170.3 86.4l3.5 .6-3.5 .5zM173.8 84.3l3.5-.6v1.2zM176.3 87l3.5-.6v1.1zM218.2 85.1l2.5 2.6-1 .6z"/>
<path d="M198.4 116.8h3.5l-3.4 1.1zM170.2 128.8l.6 3.5h-1.2zM175.4 138.9h1.2l-.6 3.5zM176 127.6l.6 3.5h-1.2zM181.3 120.9l3.5-.6v1.2zM188.8 131.3l3.5 .6-3.5 .6zM194.5 131.9l3.5-.6v1.2zM199.9 120.3l3.5 .6-3.5 .6zM197.5 133.2l3.5-.4v1.2zM207.9 134.9l2.8 2.2-3.3-1.2zM212.3 138.9h1.1l-.6 3.5zM211.1 121.1l2.3 2.7-1 .6z"/>
<path d="M160.3 150.4l.6 3.5h-1.2zM159.7 143.4h1.2l-.6 3.5zM162.3 146.9h1.2l-.6 3.5zM169.6 146.9h1.2l-.6 3.5zM176 152.4l.6 3.5h-1.1zM187.5 146.1l2.3 2.7-3.1-1.8zM189.2 143.5l.9-.6 1.6 3.1zM190.5 149.3l3.1 1.8-.8 .9zM192.9 147.7l2.5 2.5-.9 .7zM212.8 152.4l.6 3.5h-1.1zM162.9 157l.6 3.5h-1.2zM175.5 171.6h1.1l-.6 3.5z"/>
<path d="M223.2 175.1l.5 3.5h-1.1zM222.6 165.7h1.1l-.5 3.5zM187.1 182.1l3.5-.6v1.2zM194 181.5l3.5 .6-3.5 .6zM201.5 204.1l.8-.9 2.1 2.9zM210.1 211.8l2.8 2-.8 .9z"/>
</g>
<text font-size="7" x="289" y="270.5">Practical Prototype A v23 exploded</text>
<g font-size="4.9">
<text x="223.6" y="50.8">Ø92</text>
<text x="159.3" y="71.3">5</text>
<text x="178.7" y="77">2</text>
<text x="208.9" y="77.1" transform="rotate(25 208.9 77.1)">50°</text>
<text x="146.2" y="83.9">0</text>
<text x="182.2" y="82.8">2</text>
<text x="162.8" y="85.4">5</text>
<text x="228" y="89.3">0</text>
<text x="146.2" y="91.2">5.87</text>
<text x="225.1" y="95.9">21</text>
<text x="143.3" y="97.4">10.91</text>
<text x="225.3" y="101.9">30.09</text>
<text x="143.2" y="104.6">18.38</text>
<text x="225.3" y="107.9">34.05</text>
<text x="186.3" y="119.3">44.19</text>
<text x="204.3" y="115" transform="rotate(25 204.3 115)">50°</text>
<text x="225.2" y="114.1">38</text>
<text x="174.4" y="122.7" transform="rotate(-90 174.4 122.7)">29.62</text>
<text x="225.4" y="120.4">48</text>
<text x="182.5" y="130.3" transform="rotate(54 182.5 130.3)">Ø4.1</text>
<text x="202.9" y="130.3">4.32</text>
<text x="174.3" y="133.7" transform="rotate(40 174.3 133.7)">Ø1.75</text>
<text x="158.8" y="138.6" transform="rotate(-90 158.8 138.6)">7</text>
<text x="215.4" y="139" transform="rotate(42 215.4 139)">33.59°</text>
<text x="168.7" y="144.2" transform="rotate(-90 168.7 144.2)">43.2</text>
<text x="211.3" y="150" transform="rotate(-90 211.3 150)">20</text>
<text x="221.7" y="161.3" transform="rotate(-90 221.7 161.3)">11.7</text>
<text x="174.5" y="169.8" transform="rotate(-90 174.5 169.8)">45.46</text>
<text x="161.4" y="177.5" transform="rotate(-90 161.4 177.5)">13.25</text>
<text x="202.4" y="180.6">20.8</text>
<text x="206.3" y="205.8" transform="rotate(45 206.3 205.8)">16</text>
<text x="289" y="248.5">Paul Williamson</text>
<text x="329" y="248.5">10/21/17</text>
<text x="399.1" y="285.6">1/1</text>
</g>
<g font-size="3.5">
<text x="39" y="8.8">1</text>
<text x="88.8" y="8.8">2</text>
<text x="138.8" y="8.8">3</text>
<text x="188.7" y="8.8">4</text>
<text x="238.8" y="8.8">5</text>
<text x="288.7" y="8.8">6</text>
<text x="338.8" y="8.8">7</text>
<text x="388.8" y="8.8">8</text>
<text x="16.4" y="30.2">A</text>
<text x="411.4" y="30.2">A</text>
<text x="16.2" y="78">B</text>
<text x="411.2" y="78">B</text>
<text x="16.2" y="125.9">C</text>
<text x="411.2" y="125.9">C</text>
<text x="16.2" y="173.7">D</text>
<text x="411.2" y="173.7">D</text>
<text x="16.2" y="221.5">E</text>
<text x="411.2" y="221.5">E</text>
<text x="16.2" y="269.4">F</text>
<text x="411.2" y="269.4">F</text>
<text x="39" y="290.8">1</text>
<text x="88.8" y="290.8">2</text>
<text x="138.8" y="290.8">3</text>
<text x="188.7" y="290.8">4</text>
<text x="238.8" y="290.8">5</text>
<text x="288.7" y="290.8">6</text>
<text x="338.8" y="290.8">7</text>
<text x="388.8" y="290.8">8</text>
</g>
<g font-size="2.5">
<text x="231" y="242.8">Dept.</text>
<text x="255" y="242.8">Technical reference</text>
<text x="289" y="242.8">Created by</text>
<text x="350" y="242.8">Approved by</text>
<text x="289" y="252.8">Document type</text>
<text x="350" y="252.8">Document status</text>
<text x="289" y="262.8">Title</text>
<text x="350" y="262.8">DWG No.</text>
<text x="350" y="279.8">Rev.</text>
<text x="360" y="279.8">Date of issue</text>
<text x="396" y="279.8">Sheet</text>
</g>
</svg>
